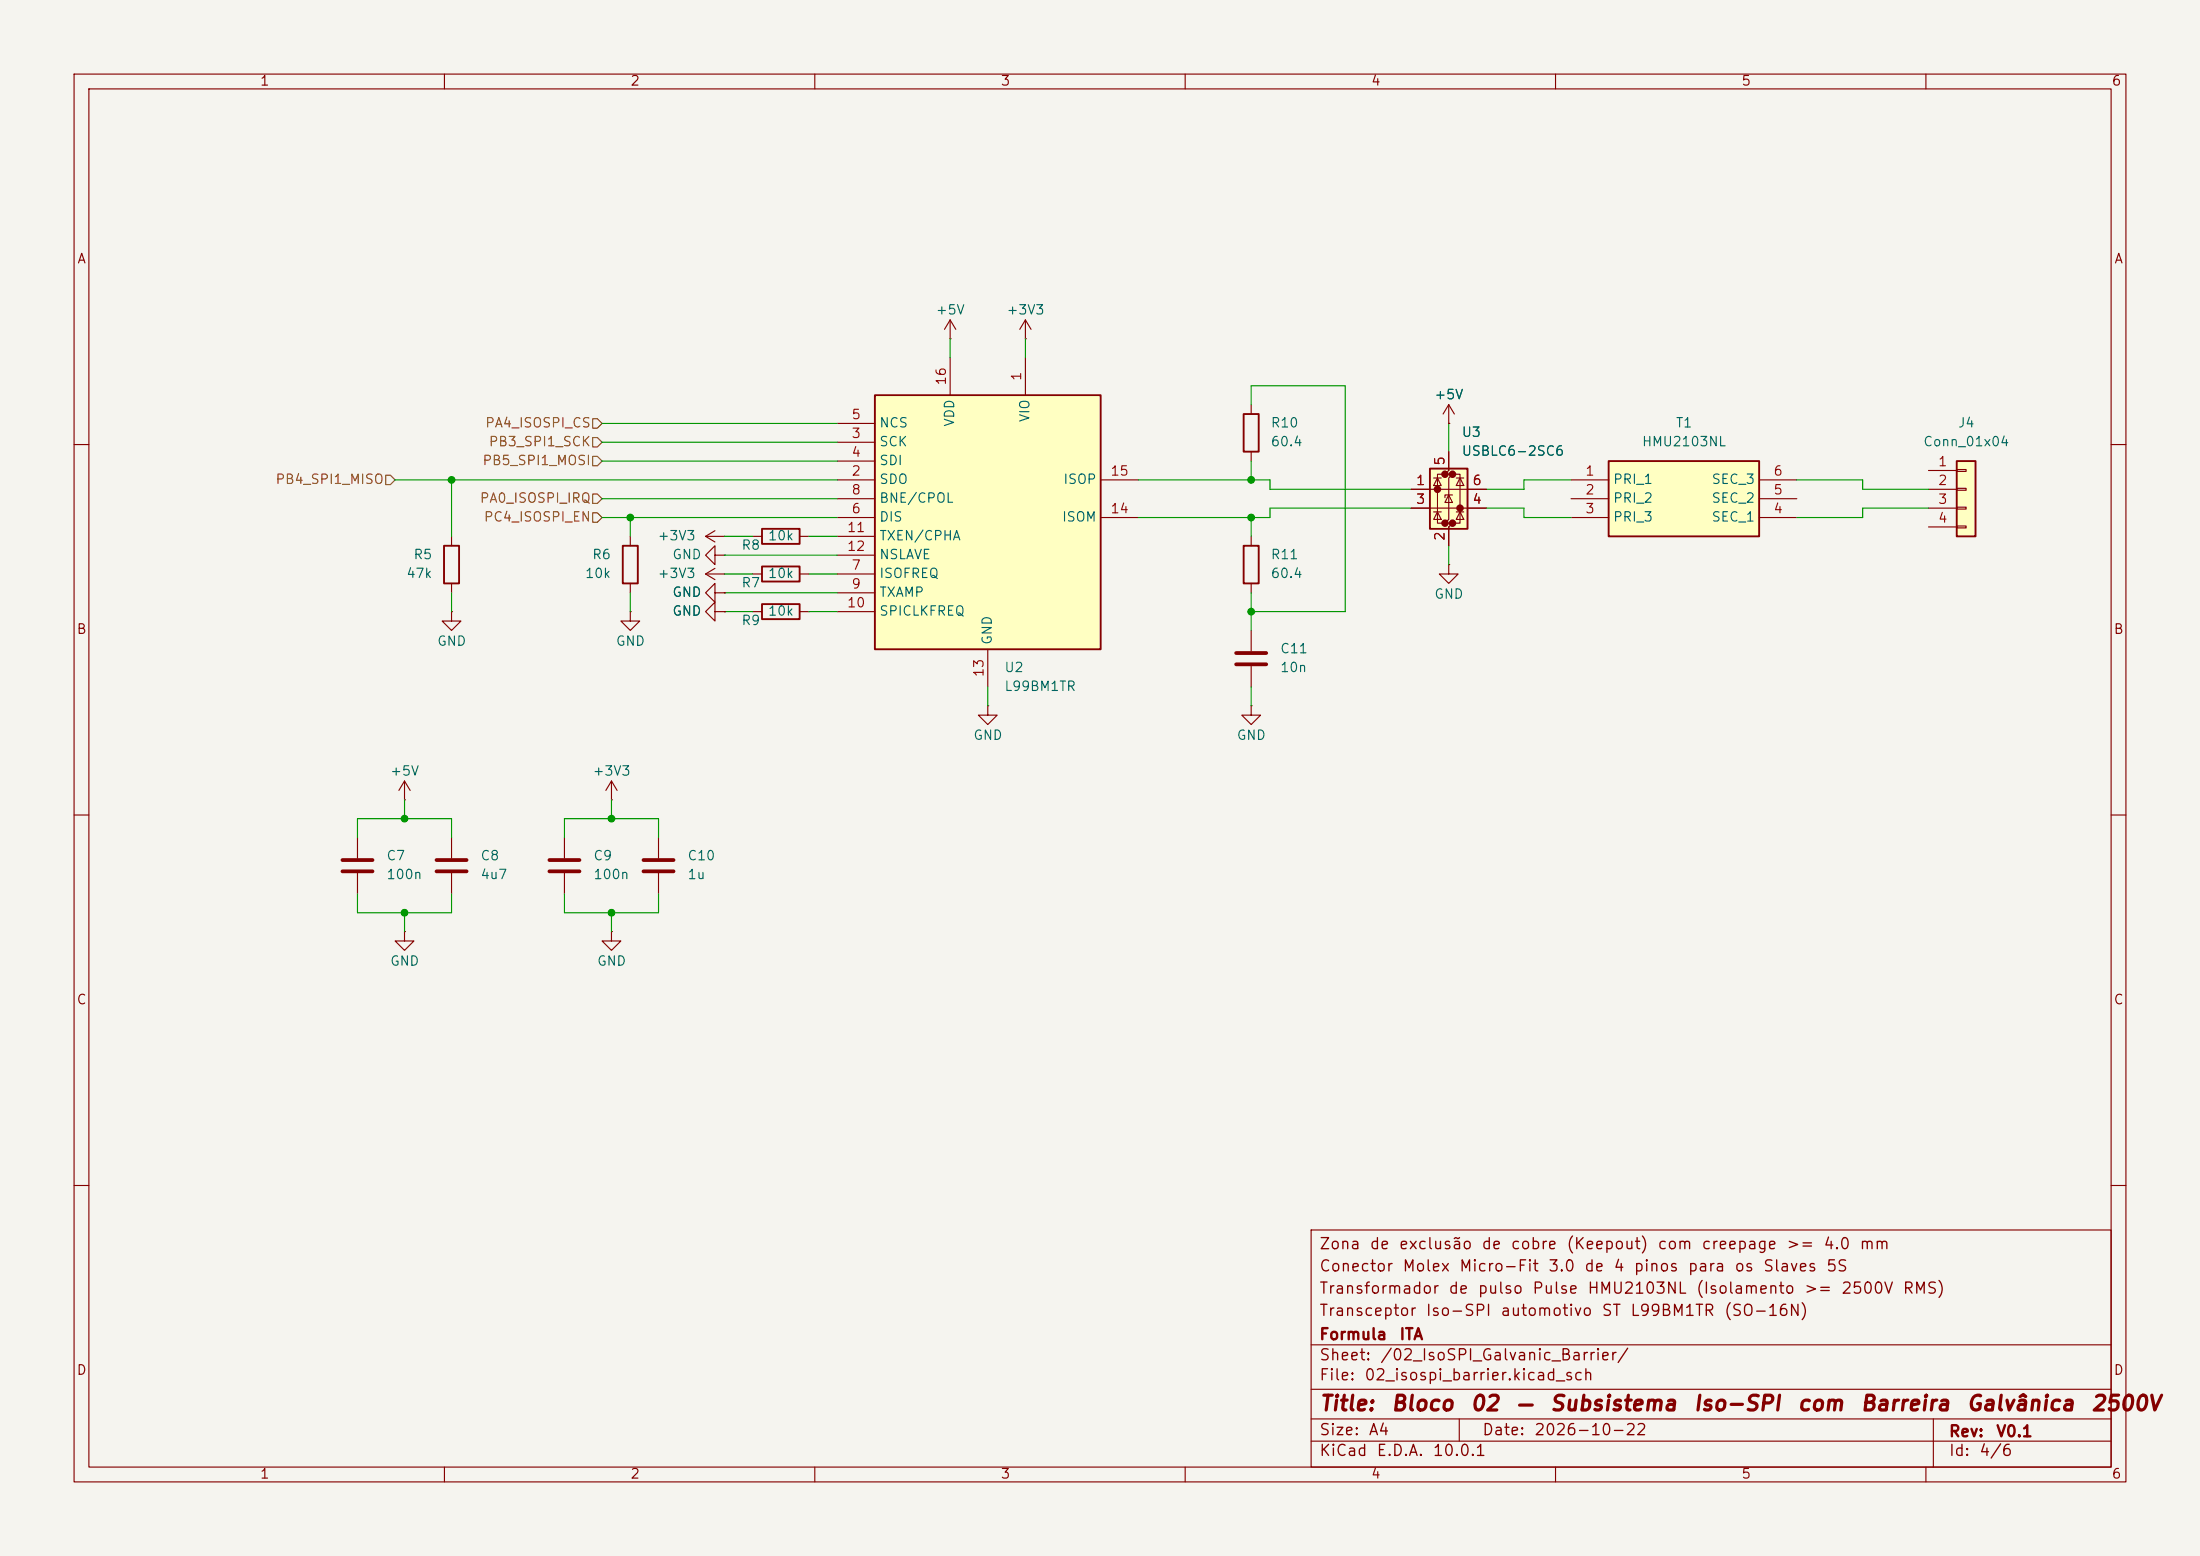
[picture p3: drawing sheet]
<svg xmlns="http://www.w3.org/2000/svg" width="297mm" height="210mm" viewBox="0 0 297 210" stroke-linecap="round" stroke-linejoin="round" font-family="sans-serif">
<path d="M0 0h297v210h-297z" fill="#f5f4ef" stroke="#f5f4ef" stroke-width=".14"/>
<g fill="none" stroke="#840000" stroke-width=".15">
<path d="M10 10h277v190h-277zM12 12h273v186h-273zM60 10v2M110 10v2M160 10v2M210 10v2M260 10v2M138.4 45.7h.1M138.4 43.2l-.7 1.3M138.4 43.2l.8 1.3M138.4 43.2v2.5M10 60h2"/>
<path d="M168.9 72.4v1.3M168.9 78.7v1.3M285 60h2M10 110h2M48.3 113v2.8M48.3 117.9v2.8M54.6 108h.1M54.6 105.4l-.8 1.3M54.6 105.4l.8 1.3M54.6 105.4v2.6M61 113v2.8M61 117.9v2.8"/>
<path d="M285 110h2M54.6 125.7v1.3h1.3l-1.3 1.3-1.3-1.3h1.3M54.6 125.7h.1M82.5 125.7v1.3h1.3l-1.3 1.3-1.2-1.3h1.2M82.5 125.7h.1M10 160h2M177 166h108v32h-108zM285 160h2M60 198v2M110 198v2M160 198v2M177 194.5h108"/>
<path d="M177 191.5h108M177 187.5h108M177 181.5h108M197 191.5v3M210 198v2M260 198v2M261 191.5v6.5"/>
</g>
<path d="M167.9 73.7h2v5h-2z" fill="none" stroke="#840000" stroke-width=".25"/>
<path d="M46.2 116.1h4.1M46.2 117.6h4.1M58.9 116.1h4.1M58.9 117.6h4.1" fill="none" stroke="#840000" stroke-width=".51"/>
<path d="M118.1 53.3h30.5v34.3h-30.5z" fill="#ffffc2"/>
<path d="M118.1 53.3h30.5v34.3h-30.5z" fill="none" stroke="#840000" stroke-width=".25"/>
<g fill="none" stroke="#840000" stroke-width=".15">
<path d="M113 59.7h5.1M113 57.2h5.1M128.3 48.3v5M138.4 48.3v5M113 64.8h5.1M113 62.2h5.1M113 69.9h5.1M113 77.5h5.1M113 67.3h5.1M113 72.4h5.1M113 74.9h5.1M148.6 64.8h5.1"/>
<path d="M148.6 69.9h5.1M113 80h5.1M113 82.6h5.1M133.3 87.6v5.1"/>
</g>
<path d="M217.2 62.2h20.3v10.2h-20.3z" fill="#ffffc2"/>
<path d="M217.2 62.2h20.3v10.2h-20.3z" fill="none" stroke="#840000" stroke-width=".25"/>
<g fill="none" stroke="#840000" stroke-width=".15">
<path d="M128.3 45.7h.1M128.3 43.2l-.8 1.3M128.3 43.2l.7 1.3M128.3 43.2v2.5M212.1 64.8h5.1M212.1 67.3h5.1M212.1 69.9h5.1M237.5 64.8h5.1M237.5 67.3h5.1M237.5 69.9h5.1M61 82.6v1.2h1.2l-1.2 1.3-1.3-1.3h1.3M61 82.6h.1"/>
<path d="M85.1 82.6v1.2h1.3l-1.3 1.3-1.3-1.3h1.3M85.1 82.6h.1M133.3 95.3v1.2h1.3l-1.3 1.3-1.2-1.3h1.2M133.3 95.3h.1M168.9 95.3v1.2h1.3l-1.3 1.3-1.3-1.3h1.3M168.9 95.3h.1M168.9 85.1v2.8M168.9 89.9v2.8M76.2 113v2.8M76.2 117.9v2.8M82.5 108h.1M82.5 105.4l-.7 1.3"/>
<path d="M82.5 105.4l.8 1.3M82.5 105.4v2.6M88.9 113v2.8M88.9 117.9v2.8"/>
</g>
<path d="M166.9 88.1h4M166.9 89.7h4M74.2 116.1h4M74.2 117.6h4M86.9 116.1h4M86.9 117.6h4" fill="none" stroke="#840000" stroke-width=".51"/>
<path d="M264.2 62.2h2.5v10.2h-2.5z" fill="#ffffc2"/>
<path d="M264.2 62.2h2.5v10.2h-2.5z" fill="none" stroke="#840000" stroke-width=".25"/>
<path d="M195.6 57.2h.1M195.6 54.6l-.8 1.3M195.6 54.6l.7 1.3M195.6 54.6v2.6M260.3 63.5h3.9M260.3 66h3.9M260.3 68.6h3.9M260.3 71.1h3.9M264.2 63.4h1.2v.2h-1.2zM264.2 65.9h1.2v.3h-1.2zM264.2 68.5h1.2v.2h-1.2zM264.2 71h1.2v.2h-1.2z" fill="none" stroke="#840000" stroke-width=".15"/>
<path d="M193 63.2h5.1v8.2h-5.1z" fill="#ffffc2"/>
<g fill="#840000" stroke="#840000" stroke-width=".51">
<circle cx="194.1" cy="66" r=".25"/>
<circle cx="195.1" cy="64" r=".25"/>
<circle cx="195.1" cy="70.6" r=".25"/>
<circle cx="196.1" cy="64" r=".25"/>
<circle cx="196.1" cy="70.6" r=".25"/>
<circle cx="197.1" cy="68.6" r=".25"/>
</g>
<g fill="none" stroke="#840000" stroke-width=".15">
<path d="M168.9 54.6v1.3M195.6 57.2h.1M61 72.4v1.3M61 78.7v1.3M85.1 72.4v1.3M85.1 78.7v1.3M95.2 77.5h2.6M95.2 72.4h2.6M95.2 72.4l1.3 .8M95.2 77.5l1.3 .7M96.5 74.9v-1.2l-1.3 1.2 1.3 1.3v-1.3h1.3M96.5 71.6l-1.3 .8"/>
<path d="M96.5 76.7l-1.3 .8M97.8 72.4h.1M97.8 77.5h.1M97.8 74.9h.1M101.6 77.5h1.3M101.6 72.4h1.3M107.9 77.5h1.3M107.9 72.4h1.3M168.9 61v1.2M190.5 66h10.2M190.5 68.6h10.2M193.5 69.1h1.1"/>
<path d="M193.5 64.5h1.1M194.1 64.5l.5 1h-1.1zM194.1 69.1l.5 1h-1.1zM195.1 64h-1v6.6h1M195.6 61v2.5l-.5 .5h1l-.5 .5v5.6l-.5 .5h1l-.5 .5v2.6M195.6 66.8l.5 1h-1zM195.6 76.2v1.3h1.2l-1.2 1.2-1.3-1.2h1.3M195.6 76.2h.1M196.1 66.8h-1v.4M196.1 64h1v6.6h-1M196.6 69.1h1M196.6 64.5h1"/>
<path d="M197.1 64.5l.5 1h-1zM197.1 69.1l.5 1h-1zM96.5 82.6v-1.3l-1.3 1.3 1.3 1.2v-1.2h1.3M96.5 80v-1.3l-1.3 1.3 1.3 1.3v-1.3h1.3M97.8 82.6h.1M97.8 80h.1M101.6 82.6h1.3M107.9 82.6h1.3"/>
</g>
<path d="M167.9 55.9h2v5.1h-2zM59.9 73.7h2.1v5h-2.1zM84.1 73.7h2v5h-2zM102.9 76.5h5v2h-5zM102.9 71.4h5v2h-5zM193 63.2h5.1v8.2h-5.1zM102.9 81.5h5v2.1h-5z" fill="none" stroke="#840000" stroke-width=".25"/>
<path d="M80 56.5h.6l.7 .7-.7 .6h-.6zM80 59.1h.6l.7 .6-.7 .6h-.6zM52.1 64.1h.6l.6 .7-.6 .6h-.6zM80 66.7h.6l.7 .6-.7 .6h-.6zM80 61.6h.6l.7 .6-.7 .7h-.6zM80 69.2h.6l.7 .7-.7 .6h-.6z" fill="none" stroke="#725600" stroke-width=".15"/>
<g fill="none" stroke="#009600" stroke-width=".15">
<path d="M81.3 59.7h31.7M81.3 57.2h31.7M128.3 45.7v2.6M138.4 45.7v2.6M168.9 54.6v-2.5h12.7v30.5h-12.7M195.6 57.2v3.8M53.3 64.8h59.7M61 64.8v7.6M81.3 69.9h31.7M81.3 62.2h31.7M81.3 67.3h31.7M85.1 69.9v2.5"/>
<path d="M97.8 74.9h15.2M97.8 77.5h3.8M97.8 72.4h3.8M109.2 77.5h3.8M109.2 72.4h3.8M153.7 64.8h17.7v1.2h19.1M168.9 62.2v2.6M168.9 69.9v2.5M190.5 68.6h-19.1v1.3h-17.7M195.6 73.7v2.5M200.7 68.6h5v1.3h6.4M212.1 64.8h-6.4v1.2h-5"/>
<path d="M242.6 64.8h8.9v1.2h8.8M260.3 68.6h-8.8v1.3h-8.9M61 80v2.6M85.1 80v2.6M97.8 82.6h3.8M97.8 80h15.2M109.2 82.6h3.8M133.3 92.7v2.6M168.9 80v5.1M168.9 92.7v2.6M48.3 113v-2.5h12.7v2.5M54.6 108v2.5"/>
<path d="M76.2 113v-2.5h12.7v2.5M82.5 108v2.5M48.3 120.7v2.5h12.7v-2.5M54.6 123.2v2.5M76.2 120.7v2.5h12.7v-2.5M82.5 123.2v2.5"/>
</g>
<g fill="#009600" stroke="#009600" stroke-width=".14">
<circle cx="54.6" cy="123.2" r=".46"/>
<circle cx="82.5" cy="110.5" r=".46"/>
<circle cx="82.5" cy="123.2" r=".46"/>
<circle cx="54.6" cy="110.5" r=".46"/>
<circle cx="168.9" cy="64.8" r=".46"/>
<circle cx="168.9" cy="69.9" r=".46"/>
<circle cx="168.9" cy="82.6" r=".46"/>
<circle cx="85.1" cy="69.9" r=".46"/>
<circle cx="61" cy="64.8" r=".46"/>
</g>
<g font-size="2" fill="#840000">
<text x="178" y="190.9">Title:</text>
<text x="187.7" y="190.9">Bloco</text>
<text x="198.4" y="190.9">02</text>
<text x="204.5" y="190.9">—</text>
<text x="209.1" y="190.9">Subsistema</text>
<text x="228.5" y="190.9">Iso-SPI</text>
<text x="242.5" y="190.9">com</text>
<text x="251" y="190.9">Barreira</text>
<text x="265.4" y="190.9">Galvânica</text>
<text x="282.2" y="190.9">2500V</text>
</g>
<g font-size="1.5" fill="#840000">
<text x="178" y="172">Conector</text>
<text x="178" y="169">Zona</text>
<text x="184.8" y="169">de</text>
<text x="188.7" y="169">exclusão</text>
<text x="189.2" y="172">Molex</text>
<text x="196.9" y="172">Micro-Fit</text>
<text x="199.9" y="169">de</text>
<text x="203.8" y="169">cobre</text>
<text x="208.9" y="172">3.0</text>
<text x="211.4" y="169">(Keepout)</text>
<text x="213.8" y="172">de</text>
<text x="217.7" y="172">4</text>
<text x="220.4" y="172">pinos</text>
<text x="223.7" y="169">com</text>
<text x="227.7" y="172">para</text>
<text x="229.6" y="169">creepage</text>
<text x="234" y="172">os</text>
<text x="237.9" y="172">Slaves</text>
<text x="241" y="169">&gt;=</text>
<text x="246.1" y="169">4.0</text>
<text x="246.4" y="172">5S</text>
<text x="250.9" y="169">mm</text>
<text x="178" y="178">Transceptor</text>
<text x="178" y="175">Transformador</text>
<text x="192.4" y="178">Iso-SPI</text>
<text x="195.4" y="175">de</text>
<text x="199.4" y="175">pulso</text>
<text x="202.5" y="178">automotivo</text>
<text x="206.8" y="175">Pulse</text>
<text x="214.2" y="175">HMU2103NL</text>
<text x="216.1" y="178">ST</text>
<text x="220" y="178">L99BM1TR</text>
<text x="228.9" y="175">(Isolamento</text>
<text x="232.6" y="178">(SO-16N)</text>
<text x="243.4" y="175">&gt;=</text>
<text x="248.5" y="175">2500V</text>
<text x="256.8" y="175">RMS)</text>
<text x="178" y="184">Sheet:</text>
<text x="178" y="181.2">Formula</text>
<text x="186.2" y="184">/02_IsoSPI_Galvanic_Barrier/</text>
<text x="188.8" y="181.2">ITA</text>
<text x="178" y="186.7">File:</text>
<text x="184.1" y="186.7">02_isospi_barrier.kicad_sch</text>
<text x="178" y="196.9">KiCad</text>
<text x="178" y="194.1">Size:</text>
<text x="184.7" y="194.1">A4</text>
<text x="185.7" y="196.9">E.D.A.</text>
<text x="193.3" y="196.9">10.0.1</text>
<text x="200" y="194.1">Date:</text>
<text x="207" y="194.1">2026-10-22</text>
<text x="263" y="194.3">Rev:</text>
<text x="263" y="196.9">Id:</text>
<text x="267.1" y="196.9">4/6</text>
<text x="269.4" y="194.3">V0.1</text>
</g>
<g font-size="1.3" fill="#840000">
<text x="35" y="11.9">1</text>
<text x="85" y="11.9">2</text>
<text x="135" y="11.9">3</text>
<text x="185" y="11.9">4</text>
<text x="235" y="11.9">5</text>
<text x="285" y="11.9">6</text>
<text x="10.3" y="35.9">A</text>
<text x="285.3" y="35.9">A</text>
<text x="10.3" y="85.9">B</text>
<text x="285.3" y="85.9">B</text>
<text x="10.3" y="135.9">C</text>
<text x="285.3" y="135.9">C</text>
<text x="10.3" y="185.9">D</text>
<text x="285.3" y="185.9">D</text>
<text x="35" y="199.9">1</text>
<text x="85" y="199.9">2</text>
<text x="135" y="199.9">3</text>
<text x="185" y="199.9">4</text>
<text x="235" y="199.9">5</text>
<text x="285" y="199.9">6</text>
</g>
<g font-size="1.3" fill="#006464">
<text x="126.2" y="42.8">+5V</text>
<text x="135.8" y="42.8">+3V3</text>
<text x="118.6" y="58">NCS</text>
<text x="129.1" y="57.7" transform="rotate(-90 129.1 57.7)">VDD</text>
<text x="139.3" y="57.1" transform="rotate(-90 139.3 57.1)">VIO</text>
<text x="171.5" y="58">R10</text>
<text x="193.5" y="54.2">+5V</text>
<text x="197.2" y="59.3">U3</text>
<text x="226.1" y="58">T1</text>
<text x="264.2" y="58">J4</text>
<text x="118.6" y="65.6">SDO</text>
<text x="118.6" y="60.6">SCK</text>
<text x="118.6" y="63.1">SDI</text>
<text x="143.5" y="65.6">ISOP</text>
<text x="171.5" y="60.6">60.4</text>
<text x="197.2" y="61.8">USBLC6-2SC6</text>
<text x="217.7" y="65.6">PRI_1</text>
<text x="221.6" y="60.6">HMU2103NL</text>
<text x="231" y="65.6">SEC_3</text>
<text x="259.6" y="60.6">Conn_01x04</text>
<text x="118.6" y="70.7">DIS</text>
<text x="118.6" y="68.2">BNE/CPOL</text>
<text x="143.3" y="70.7">ISOM</text>
<text x="217.7" y="68.2">PRI_2</text>
<text x="217.7" y="70.7">PRI_3</text>
<text x="231" y="70.7">SEC_1</text>
<text x="231" y="68.2">SEC_2</text>
<text x="55.7" y="75.8">R5</text>
<text x="79.9" y="75.8">R6</text>
<text x="88.7" y="73.3">+3V3</text>
<text x="90.7" y="75.8">GND</text>
<text x="100" y="74.5">R8</text>
<text x="103.6" y="73.3">10k</text>
<text x="118.6" y="73.3">TXEN/CPHA</text>
<text x="118.6" y="75.8">NSLAVE</text>
<text x="171.5" y="75.8">R11</text>
<text x="54.8" y="78.3">47k</text>
<text x="78.9" y="78.3">10k</text>
<text x="88.7" y="78.3">+3V3</text>
<text x="90.7" y="83.4">GND</text>
<text x="90.7" y="80.9">GND</text>
<text x="100" y="79.6">R7</text>
<text x="103.6" y="78.3">10k</text>
<text x="103.6" y="83.4">10k</text>
<text x="118.6" y="78.3">ISOFREQ</text>
<text x="118.6" y="80.9">TXAMP</text>
<text x="118.6" y="83.4">SPICLKFREQ</text>
<text x="171.5" y="78.3">60.4</text>
<text x="193.5" y="81.1">GND</text>
<text x="58.9" y="87.5">GND</text>
<text x="83.1" y="87.5">GND</text>
<text x="100" y="84.7">R9</text>
<text x="134.2" y="87.1" transform="rotate(-90 134.2 87.1)">GND</text>
<text x="172.7" y="88.5">C11</text>
<text x="135.5" y="91">U2</text>
<text x="135.5" y="93.6">L99BM1TR</text>
<text x="172.7" y="91">10n</text>
<text x="131.3" y="100.2">GND</text>
<text x="166.9" y="100.2">GND</text>
<text x="52.6" y="105">+5V</text>
<text x="79.9" y="105">+3V3</text>
<text x="52.1" y="116.4">C7</text>
<text x="52.1" y="119">100n</text>
<text x="64.8" y="116.4">C8</text>
<text x="64.8" y="119">4u7</text>
<text x="80" y="116.4">C9</text>
<text x="80" y="119">100n</text>
<text x="92.7" y="119">1u</text>
<text x="92.7" y="116.4">C10</text>
<text x="52.6" y="130.7">GND</text>
<text x="80.5" y="130.7">GND</text>
</g>
<g font-size="1.3" fill="#a90000">
<text x="128" y="52.1" transform="rotate(-90 128 52.1)">16</text>
<text x="138.2" y="51.5" transform="rotate(-90 138.2 51.5)">1</text>
<text x="114.9" y="59.4">3</text>
<text x="114.9" y="56.9">5</text>
<text x="114.9" y="64.5">2</text>
<text x="114.9" y="62">4</text>
<text x="149.8" y="64.5">15</text>
<text x="191.1" y="65.8">1</text>
<text x="195.3" y="62.9" transform="rotate(-90 195.3 62.9)">5</text>
<text x="198.7" y="65.8">6</text>
<text x="213.9" y="64.5">1</text>
<text x="239.3" y="64.5">6</text>
<text x="261.5" y="63.2">1</text>
<text x="261.5" y="65.8">2</text>
<text x="114.9" y="69.6">6</text>
<text x="114.9" y="67.1">8</text>
<text x="149.8" y="69.6">14</text>
<text x="191.1" y="68.3">3</text>
<text x="198.7" y="68.3">4</text>
<text x="213.9" y="67.1">2</text>
<text x="213.9" y="69.6">3</text>
<text x="239.3" y="69.6">4</text>
<text x="239.3" y="67.1">5</text>
<text x="261.5" y="68.3">3</text>
<text x="261.5" y="70.9">4</text>
<text x="114.3" y="72.1">11</text>
<text x="114.3" y="74.7">12</text>
<text x="114.9" y="77.2">7</text>
<text x="195.3" y="73.1" transform="rotate(-90 195.3 73.1)">2</text>
<text x="114.3" y="82.3">10</text>
<text x="114.9" y="79.8">9</text>
<text x="133.1" y="91.5" transform="rotate(-90 133.1 91.5)">13</text>
</g>
<g font-size="1.3" fill="#725600">
<text x="65.4" y="58">PA4_ISOSPI_CS</text>
<text x="37.1" y="65.6">PB4_SPI1_MISO</text>
<text x="65" y="63.1">PB5_SPI1_MOSI</text>
<text x="65.9" y="60.6">PB3_SPI1_SCK</text>
<text x="64.7" y="68.2">PA0_ISOSPI_IRQ</text>
<text x="65.2" y="70.7">PC4_ISOSPI_EN</text>
</g>
</svg>
